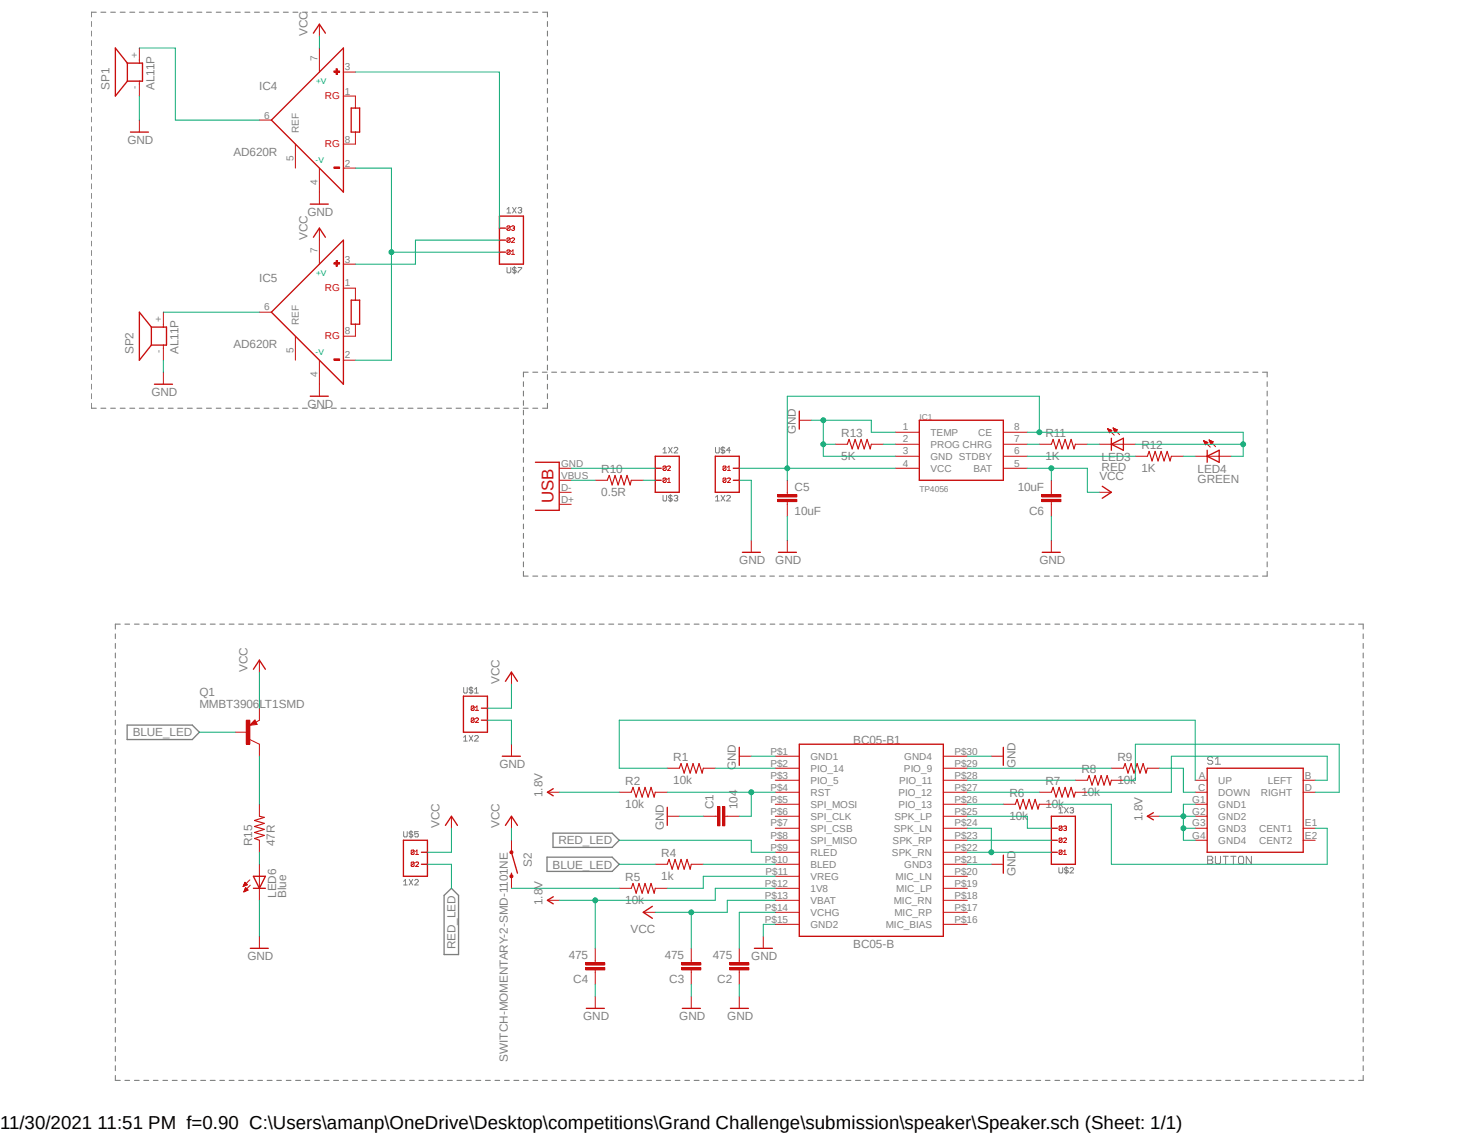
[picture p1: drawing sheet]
<svg xmlns="http://www.w3.org/2000/svg" width="279mm" height="216mm" viewBox="0 0 279 216" stroke-linecap="round" stroke-linejoin="round" font-family="sans-serif">
<path d="M17.4 0l244.6 205.7M262 0l-244.6 205.7" fill="none" stroke="#fff" stroke-width=".19"/>
<g fill="none" stroke="#808080" stroke-width=".21">
<path d="M17.4 4.1v.9M17.4 5.9v1M17.4 7.7v1M17.4 9.6v.9M17.4 11.4v.9M17.4 13.2v.9M17.4 15v1M17.4 16.8v1M17.4 18.7v.9M18.3 2.3h-.9v.9M19.2 2.3h1M21.1 2.3h.9"/>
<path d="M22.9 2.3h.9M24.7 2.3h1M26.5 2.3h1M28.4 2.3h.9M30.2 2.3h.9M32 2.3h1M33.9 2.3h.9M35.7 2.3h.9M37.5 2.3h.9M39.3 2.3h1M41.2 2.3h.9M43 2.3h.9"/>
<path d="M44.8 2.3h1M46.7 2.3h.9M48.5 2.3h.9M50.3 2.3h.9M52.2 2.3h.9M54 2.3h.9M55.8 2.3h.9M57.6 2.3h.9M59.4 2.3h1M61.3 2.3h.9M63.1 2.3h1M64.9 2.3h1"/>
<path d="M66.8 2.3h.9M68.6 2.3h.9M70.4 2.3h.9M72.3 2.3h.9M74.1 2.3h.9M75.9 2.3h.9M77.7 2.3h1M79.5 2.3h1M81.4 2.3h.9M83.2 2.3h1M85 2.3h1M86.9 2.3h.9"/>
<path d="M88.7 2.3h.9M90.5 2.3h.9M92.4 2.3h.9M94.2 2.3h.9M96 2.3h.9M97.8 2.3h1M99.7 2.3h.9M101.5 2.3h.9M103.3 2.3h1v.9M104.3 4.1v.9M104.3 5.9v1M104.3 7.7v1"/>
<path d="M104.3 9.6v.9M104.3 11.4v.9M104.3 13.2v.9M104.3 15v1M104.3 16.8v1M104.3 18.7v.9M17.4 20.5v.9M17.4 22.3v.9M17.4 24.1v.9M17.4 25.9v.9M17.4 27.7v1M17.4 29.5v1"/>
<path d="M17.4 31.4v.9M17.4 33.2v.9M17.4 35v.9M17.4 36.8v1M17.4 38.7v.9M104.3 20.5v.9M104.3 22.3v.9M104.3 24.1v.9M104.3 25.9v.9M104.3 27.7v1M104.3 29.5v1M104.3 31.4v.9"/>
<path d="M104.3 33.2v.9M104.3 35v.9M104.3 36.8v1M104.3 38.7v.9M17.4 40.5v.9M17.4 42.3v.9M17.4 44.1v.9M17.4 45.9v.9M17.4 47.7v.9M17.4 49.5v1M17.4 51.4v.9M17.4 53.2v.9"/>
<path d="M17.4 55v.9M17.4 56.8v.9M17.4 58.6v1M104.3 40.5v.9M104.3 42.3v.9M104.3 44.1v.9M104.3 45.9v.9M104.3 47.7v.9M104.3 49.5v1M104.3 51.4v.9M104.3 53.2v.9M104.3 55v.9"/>
<path d="M104.3 56.8v.9M104.3 58.6v1M17.4 60.5v.9M17.4 62.3v.9M17.4 64.1v.9M17.4 65.9v.9M17.4 67.7v.9M17.4 69.5v.9M17.4 71.3v1M17.4 73.2v.9M17.4 75v.9M17.4 76.8v.9h.9"/>
<path d="M19.2 77.7h1M21.1 77.7h.9M22.9 77.7h.9M24.7 77.7h1M26.5 77.7h1M28.4 77.7h.9M30.2 77.7h.9M32 77.7h1M33.9 77.7h.9M35.7 77.7h.9M37.5 77.7h.9M39.3 77.7h1"/>
<path d="M41.2 77.7h.9M43 77.7h.9M44.8 77.7h1M46.7 77.7h.9M48.5 77.7h.9M50.3 77.7h.9M52.2 77.7h.9M54 77.7h.9M55.8 77.7h.9M57.6 77.7h.9M59.4 77.7h1M61.3 77.7h.9"/>
<path d="M63.1 77.7h1M64.9 77.7h1M66.8 77.7h.9M68.6 77.7h.9M70.4 77.7h.9M72.3 77.7h.9M74.1 77.7h.9M75.9 77.7h.9M77.7 77.7h1M79.5 77.7h1M81.4 77.7h.9M83.2 77.7h1"/>
<path d="M85 77.7h1M86.9 77.7h.9M88.7 77.7h.9M90.5 77.7h.9M92.4 77.7h.9M94.2 77.7h.9M96 77.7h.9M97.8 77.7h1M99.7 77.7h.9M99.7 72.7v.9M99.7 74.5v.9M99.7 76.3v.9"/>
<path d="M99.7 78.1v.9M99.7 79.9v.9M100.6 70.9h-.9v.9M101.5 70.9h.9M101.5 77.7h.9M103.3 70.9h.9M104.3 60.5v.9M104.3 62.3v.9M104.3 64.1v.9M104.3 65.9v.9M104.3 67.7v.9M104.3 69.5v.9"/>
<path d="M104.3 71.3v1M104.3 73.2v.9M104.3 75v.9M104.3 76.8v.9h-1M105.1 70.9h.9M106.9 70.9h.9M108.7 70.9h.9M110.5 70.9h.9M112.3 70.9h.9M114.1 70.9h.9M115.9 70.9h.9M117.7 70.9h.9"/>
<path d="M119.5 70.9h.9M121.3 70.9h1M123.1 70.9h.9M124.9 70.9h1M126.7 70.9h.9M128.6 70.9h.9M130.3 70.9h1M132.2 70.9h.9M134 70.9h.9M135.8 70.9h.9M137.6 70.9h.9M139.4 70.9h.9"/>
<path d="M141.2 70.9h.9M143 70.9h.9M144.8 70.9h.9M146.6 70.9h.9M148.4 70.9h.9M150.2 70.9h.9M152 70.9h.9M153.8 70.9h.9M155.6 70.9h.9M157.4 70.9h.9M159.2 70.9h.9M161 70.9h.9"/>
<path d="M162.9 70.9h.8M164.6 70.9h1M166.5 70.9h.8M168.3 70.9h.9M170.1 70.9h.9M171.9 70.9h.9M173.7 70.9h.9M175.5 70.9h.9M177.3 70.9h.9M179.1 70.9h.9M180.9 70.9h.9M182.7 70.9h.9"/>
<path d="M184.5 70.9h.9M186.3 70.9h.9M188.1 70.9h.9M189.9 70.9h.9M191.7 70.9h.9M193.5 70.9h.9M195.3 70.9h1M197.1 70.9h.9M198.9 70.9h1M200.7 70.9h.9M202.6 70.9h.9M204.3 70.9h1"/>
<path d="M206.2 70.9h.9M208 70.9h.9M209.8 70.9h.9M211.6 70.9h.9M213.4 70.9h.9M215.2 70.9h.9M217 70.9h.9M218.8 70.9h.9M220.6 70.9h.9M222.4 70.9h.9M224.2 70.9h.9M226 70.9h.9"/>
<path d="M227.8 70.9h.9M229.6 70.9h.9M231.4 70.9h.9M233.2 70.9h.9M235 70.9h.9M236.9 70.9h.8M238.6 70.9h1M240.5 70.9h.8v.9M241.3 72.7v.9M241.3 74.5v.9M241.3 76.3v.9M241.3 78.1v.9"/>
<path d="M241.3 79.9v.9M99.7 81.7v.9M99.7 83.5v.9M99.7 85.3v.9M99.7 87.1v.9M99.7 88.9v.9M99.7 90.7v1M99.7 92.5v.9M99.7 94.4v.8M99.7 96.1v1M99.7 98v.8M99.7 99.8v.9"/>
<path d="M241.3 81.7v.9M241.3 83.5v.9M241.3 85.3v.9M241.3 87.1v.9M241.3 88.9v.9M241.3 90.7v1M241.3 92.5v.9M241.3 94.4v.8M241.3 96.1v1M241.3 98v.8M241.3 99.8v.9M22.9 118.8h-.9v1"/>
<path d="M23.8 118.8h.9M25.6 118.8h.9M27.4 118.8h.9M29.2 118.8h.9M31 118.8h.9M32.8 118.8h.9M34.6 118.8h.9M36.4 118.8h.9M38.2 118.8h1M40 118.8h1M41.9 118.8h.9M43.6 118.8h1"/>
<path d="M45.5 118.8h.9M47.3 118.8h.9M49.1 118.8h.9M50.9 118.8h.9M52.7 118.8h.9M54.5 118.8h.9M56.3 118.8h.9M58.1 118.8h.9M59.9 118.8h.9M61.7 118.8h1M63.5 118.8h1M65.4 118.8h.9"/>
<path d="M67.1 118.8h1M69 118.8h.9M70.8 118.8h.9M72.6 118.8h.9M74.4 118.8h.9M76.2 118.8h.9M78 118.8h.9M79.8 118.8h.9M81.6 118.8h.9M83.4 118.8h.9M85.2 118.8h.9M87 118.8h1"/>
<path d="M88.9 118.8h.8M90.6 118.8h1M92.5 118.8h.9M94.3 118.8h.9M96.1 118.8h.9M97.9 118.8h.9M99.7 118.8h.9M99.7 101.6v.9M99.7 103.4v.9M99.7 105.2v.9M99.7 107v.9M99.7 108.8v.9h.9"/>
<path d="M101.5 109.7h.9M101.5 118.8h.9M103.3 118.8h.9M103.3 109.7h.9M105.1 109.7h.9M105.1 118.8h.9M106.9 109.7h.9M106.9 118.8h.9M108.7 118.8h.9M108.7 109.7h.9M110.5 109.7h.9M110.5 118.8h1"/>
<path d="M112.3 109.7h.9M112.4 118.8h.8M114.1 118.8h1M114.1 109.7h.9M115.9 109.7h.9M116 118.8h.9M117.7 109.7h.9M117.8 118.8h.9M119.5 109.7h.9M119.6 118.8h.9M121.3 109.7h1M121.4 118.8h.9"/>
<path d="M123.1 109.7h.9M123.2 118.8h.9M124.9 109.7h1M125 118.8h.9M126.7 109.7h.9M126.8 118.8h.9M128.6 109.7h.9M128.6 118.8h.9M130.3 109.7h1M130.4 118.8h.9M132.2 109.7h.9M132.2 118.8h.9"/>
<path d="M134 109.7h.9M134 118.8h1M135.8 109.7h.9M135.8 118.8h.9M137.6 109.7h.9M137.6 118.8h1M139.4 109.7h.9M139.4 118.8h1M141.2 109.7h.9M141.3 118.8h.9M143 109.7h.9M143.1 118.8h.9"/>
<path d="M144.8 109.7h.9M144.9 118.8h.9M146.6 109.7h.9M146.7 118.8h.9M148.4 109.7h.9M148.5 118.8h.9M150.2 109.7h.9M150.3 118.8h.9M152 109.7h.9M152.1 118.8h.9M153.8 109.7h.9M153.9 118.8h.9"/>
<path d="M155.6 109.7h.9M155.7 118.8h.9M157.4 109.7h.9M157.5 118.8h.9M159.2 109.7h.9M159.3 118.8h.9M161 109.7h.9M161.1 118.8h1M162.9 109.7h.8M162.9 118.8h1M164.6 109.7h1M164.8 118.8h.9"/>
<path d="M166.5 109.7h.8M166.6 118.8h.9M168.3 109.7h.9M168.4 118.8h.9M170.1 109.7h.9M170.2 118.8h.9M171.9 109.7h.9M172 118.8h.9M173.7 109.7h.9M173.8 118.8h.9M175.5 109.7h.9M175.6 118.8h.9"/>
<path d="M177.3 109.7h.9M177.4 118.8h.9M179.1 109.7h.9M179.2 118.8h.9M180.9 109.7h.9M181 118.8h.9M182.7 109.7h.9M182.8 118.8h.9M184.5 109.7h.9M184.6 118.8h.9M186.3 109.7h.9M186.4 118.8h1"/>
<path d="M188.1 109.7h.9M188.3 118.8h.8M189.9 109.7h.9M190.1 118.8h.9M191.7 109.7h.9M191.9 118.8h.9M193.5 109.7h.9M193.7 118.8h.9M195.3 109.7h1M195.5 118.8h.9M197.1 109.7h.9M197.3 118.8h.9"/>
<path d="M198.9 109.7h1M199.1 118.8h.9M200.7 109.7h.9M200.9 118.8h.9M202.6 109.7h.9M202.7 118.8h.9M204.3 109.7h1M204.5 118.8h.9M206.2 109.7h.9M206.3 118.8h.9M208 109.7h.9M208.1 118.8h.9"/>
<path d="M209.8 109.7h.9M209.9 118.8h1M211.6 109.7h.9M211.8 118.8h.8M213.4 109.7h.9M213.6 118.8h.9M215.2 109.7h.9M215.3 118.8h1M217 109.7h.9M217.2 118.8h.9M218.8 109.7h.9M219 118.8h.9"/>
<path d="M220.6 109.7h.9M220.8 118.8h.9M222.4 109.7h.9M222.6 118.8h.9M224.2 109.7h.9M224.4 118.8h.9M226 109.7h.9M226.2 118.8h.9M227.8 109.7h.9M228 118.8h.9M229.6 109.7h.9M229.8 118.8h.9"/>
<path d="M231.4 109.7h.9M231.6 118.8h.9M233.2 109.7h.9M233.4 118.8h1M235 109.7h.9M235.2 118.8h.9M236.9 109.7h.8M237 118.8h1M238.6 109.7h1M238.8 118.8h1M240.7 118.8h.9M241.3 101.6v.9"/>
<path d="M241.3 103.4v.9M241.3 105.2v.9M241.3 107v.9M241.3 108.8v.9h-.8M242.5 118.8h.9M244.3 118.8h.9M246.1 118.8h.9M247.9 118.8h.9M249.7 118.8h.9M251.5 118.8h.9M253.3 118.8h.9M255.1 118.8h.9"/>
<path d="M256.9 118.8h1M258.7 118.8h.9v1M22 120.7v.9M22 122.5v.9M22 124.3v1M22 126.2v.9M22 128v.9M22 129.8v.9M22 131.7v.9M22 133.5v.9M22 135.3v.9M22 137.1v.9"/>
<path d="M22 138.9v1M259.6 120.7v.9M259.6 122.5v.9M259.6 124.3v1M259.6 126.2v.9M259.6 128v.9M259.6 129.8v.9M259.6 131.7v.9M259.6 133.5v.9M259.6 135.3v.9M259.6 137.1v.9M259.6 138.9v1"/>
<path d="M22 140.8v.9M22 142.6v1M22 144.4v1M22 146.3v.9M22 148.1v.9M22 149.9v.9M22 151.8v.9M22 153.6v.9M22 155.4v.9M22 157.2v1M22 159v1M259.6 140.8v.9"/>
<path d="M259.6 142.6v1M259.6 144.4v1M259.6 146.3v.9M259.6 148.1v.9M259.6 149.9v.9M259.6 151.8v.9M259.6 153.6v.9M259.6 155.4v.9M259.6 157.2v1M259.6 159v1M22 160.9v.9M22 162.7v1"/>
<path d="M22 164.5v1M22 166.4v.9M22 168.2v.9M22 170v.9M22 171.8v1M22 173.7v.9M22 175.5v.9M22 177.3v1M22 179.2v.9M259.6 160.9v.9M259.6 162.7v1M259.6 164.5v1"/>
<path d="M259.6 166.4v.9M259.6 168.2v.9M259.6 170v.9M259.6 171.8v1M259.6 173.7v.9M259.6 175.5v.9M259.6 177.3v1M259.6 179.2v.9M22 181v.9M22 182.8v.9M22 184.7v.9M22 186.5v.9"/>
<path d="M22 188.3v.9M22 190.1v1M22 191.9v1M22 193.8v.9M22 195.6v1M22 197.4v1M22 199.3v.9M259.6 181v.9M259.6 182.8v.9M259.6 184.7v.9M259.6 186.5v.9M259.6 188.3v.9"/>
<path d="M259.6 190.1v1M259.6 191.9v1M259.6 193.8v.9M259.6 195.6v1M259.6 197.4v1M259.6 199.3v.9M22 201.1v.9M22 202.9v.9M22 204.8v.9h.9M23.8 205.7h.9M25.6 205.7h.9M27.4 205.7h.9"/>
<path d="M29.2 205.7h.9M31 205.7h.9M32.8 205.7h.9M34.6 205.7h.9M36.4 205.7h.9M38.2 205.7h1M40 205.7h1M41.9 205.7h.9M43.6 205.7h1M45.5 205.7h.9M47.3 205.7h.9M49.1 205.7h.9"/>
<path d="M50.9 205.7h.9M52.7 205.7h.9M54.5 205.7h.9M56.3 205.7h.9M58.1 205.7h.9M59.9 205.7h.9M61.7 205.7h1M63.5 205.7h1M65.4 205.7h.9M67.1 205.7h1M69 205.7h.9M70.8 205.7h.9"/>
<path d="M72.6 205.7h.9M74.4 205.7h.9M76.2 205.7h.9M78 205.7h.9M79.8 205.7h.9M81.6 205.7h.9M83.4 205.7h.9M85.2 205.7h.9M87 205.7h1M88.9 205.7h.8M90.6 205.7h1M92.5 205.7h.9"/>
<path d="M94.3 205.7h.9M96.1 205.7h.9M97.9 205.7h.9M99.7 205.7h.9M101.5 205.7h.9M103.3 205.7h.9M105.1 205.7h.9M106.9 205.7h.9M108.7 205.7h.9M110.5 205.7h1M112.4 205.7h.8M114.1 205.7h1"/>
<path d="M116 205.7h.9M117.8 205.7h.9M119.6 205.7h.9M121.4 205.7h.9M123.2 205.7h.9M125 205.7h.9M126.8 205.7h.9M128.6 205.7h.9M130.4 205.7h.9M132.2 205.7h.9M134 205.7h1M135.8 205.7h.9"/>
<path d="M137.6 205.7h1M139.4 205.7h1M141.3 205.7h.9M143.1 205.7h.9M144.9 205.7h.9M146.7 205.7h.9M148.5 205.7h.9M150.3 205.7h.9M152.1 205.7h.9M153.9 205.7h.9M155.7 205.7h.9M157.5 205.7h.9"/>
<path d="M159.3 205.7h.9M161.1 205.7h1M162.9 205.7h1M164.8 205.7h.9M166.6 205.7h.9M168.4 205.7h.9M170.2 205.7h.9M172 205.7h.9M173.8 205.7h.9M175.6 205.7h.9M177.4 205.7h.9M179.2 205.7h.9"/>
<path d="M181 205.7h.9M182.8 205.7h.9M184.6 205.7h.9M186.4 205.7h1M188.3 205.7h.8M190.1 205.7h.9M191.9 205.7h.9M193.7 205.7h.9M195.5 205.7h.9M197.3 205.7h.9M199.1 205.7h.9M200.9 205.7h.9"/>
<path d="M202.7 205.7h.9M204.5 205.7h.9M206.3 205.7h.9M208.1 205.7h.9M209.9 205.7h1M211.8 205.7h.8M213.6 205.7h.9M215.3 205.7h1M217.2 205.7h.9M219 205.7h.9M220.8 205.7h.9M222.6 205.7h.9"/>
<path d="M224.4 205.7h.9M226.2 205.7h.9M228 205.7h.9M229.8 205.7h.9M231.6 205.7h.9M233.4 205.7h1M235.2 205.7h.9M237 205.7h1M238.8 205.7h1M240.7 205.7h.9M242.5 205.7h.9M244.3 205.7h.9"/>
<path d="M246.1 205.7h.9M247.9 205.7h.9M249.7 205.7h.9M251.5 205.7h.9M253.3 205.7h.9M255.1 205.7h.9M256.9 205.7h1M259.6 201.1v.9M259.6 202.9v.9M259.6 204.8v.9h-.9"/>
</g>
<g fill="none" stroke="#808080" stroke-width=".19">
<path d="M96.6 39.8l.3-.3v1.1M97.6 39.5l.7 1.1M98.3 39.5l-.7 1.1M98.7 39.7l.1-.2h.4l.2 .2-.2 .3M96.6 40.6h.7M96.6 50.9v.9l.1 .1h.4l.2-.1v-.9M98 50.7v1.5M98.3 51.1l-.2-.2h-.3l-.2 .2 .2 .3h.3l.2 .2-.2 .3h-.3l-.2-.1M98.7 50.9h.7l-.7 1M99 40h.2M99.2 40l.2 .2-.2 .4h-.4l-.1-.3M126.3 85.6l.3-.4v1"/>
<path d="M126.3 86.2h.7M126.3 94.3v.9l.1 .2h.4l.2-.2v-.9M127.3 85.2l.7 1M127.7 94.1v1.4M128 85.2l-.7 1M128 94.5l-.2-.2h-.3l-.2 .2 .2 .4h.3l.2 .1-.2 .4h-.3l-.2-.2M128.4 85.3l.2-.1h.3l.2 .1v.3l-.7 .6h.7M128.4 94.5l.2-.2h.3l.2 .2-.2 .4M128.7 94.9h.2M128.9 94.9l.2 .1-.2 .4h-.3l-.2-.2M136.3 85.2v.9l.1 .1h.4l.2-.1v-.9M136.3 94.7l.4-.4v1.1"/>
<path d="M136.3 95.4h.7M137.3 94.3l.7 1.1M137.7 85v1.4M138 85.3l-.1-.1h-.4l-.2 .1 .2 .4h.4l.1 .2-.1 .3h-.4l-.2-.1M138 94.3l-.7 1.1M138.4 94.5l.2-.2h.3l.2 .2v.2l-.7 .7h.7M139.1 85.7h-.7l.5-.5v1M88.3 130.9v.9l.2 .2h.3l.2-.2v-.9M89.7 130.7v1.4M90 131.1l-.1-.2h-.4l-.1 .2 .1 .3h.4l.1 .2-.1 .4h-.4l-.1-.2M90.4 132h.7M90.4 131.2l.4-.3v1.1"/>
<path d="M76.9 158.3v.9l.1 .1h.4l.2-.1v-.9M78.3 158.1v1.5M78.6 158.5l-.2-.2h-.3l-.2 .2 .2 .3h.3l.2 .2-.2 .3h-.3l-.2-.1M79.7 158.3h-.7v.5l.3-.1 .4 .1v.4l-.2 .1h-.3l-.2-.1M88.3 140.4l.3-.4v1.1M88.3 141.1h.7M89.4 140l.6 1.1M90 140l-.6 1.1M90.4 140.2l.2-.2h.3l.2 .2v.2l-.7 .7h.7M201.7 154.1l.3-.3v1M201.7 154.8h.7M202.7 153.8l.8 1"/>
<path d="M203.5 153.8l-.8 1M203.8 153.9l.2-.1h.3l.2 .1-.2 .4M204.1 154.3h.2M204.3 154.3l.2 .1-.2 .4h-.3l-.2-.2M231 144.3l-.3-.2h-.4l-.3 .2v.2l.3 .3h.4l.3 .2v.3l-.3 .2h-.4l-.3-.2M231.5 145.5h1M231.5 144.5l.4-.4v1.4M76.9 167.8l.3-.4v1.1M76.9 168.5h.7M77.9 167.4l.7 1.1M78.6 167.4l-.7 1.1M79 167.6l.2-.2h.3l.2 .4-.7 .7h.7"/>
<path d="M201.7 165.2v.8l.1 .2h.4l.2-.2v-.8M203.1 165v1.4M203.5 165.4l-.3-.2h-.3l-.2 .3 .2 .2h.3l.3 .3-.3 .2h-.3l-.2-.2M203.8 165.4l.2-.2h.3l.2 .2v.1l-.7 .7h.7M230 163h.7l.3 .3v.2l-.3 .2 .3 .3v.3l-.3 .2h-.7zM230 163.7h.7M231.5 163v1.3l.2 .2h.5l.3-.2v-1.3M233 163h.9M233.4 163v1.5M234.4 163h1M234.9 163v1.5M236.1 163h.5l.3 .3v1l-.3 .2h-.5l-.2-.2v-1z"/>
<path d="M238.3 163v1.5l-.9-1.5v1.5"/>
</g>
<path d="M24.2 138h12.4l1.4 1.4-1.4 1.4h-12.4zM105.3 158.6h11.3l1.3 1.4-1.3 1.3h-11.3zM84.6 170.5l1.4-1.4 1.3 1.4v11.2h-2.7zM104.2 163.2h12.4l1.3 1.3-1.3 1.4h-12.4z" fill="none" stroke="#808080" stroke-width=".25"/>
<g fill="none" stroke="#c90d0c" stroke-width=".19">
<path d="M90.3 134.6l-.1-.2h-.3l-.2 .2v.5M90.3 136.9l-.1-.2h-.3l-.2 .2v.5M90.3 134.6v.5l-.1 .2-.5-.2M90.3 136.9v.5l-.1 .1-.5-.1M90.3 134.6l-.6 .5M90.3 136.9l-.6 .5M90.6 135.3h.5M90.6 134.7l.2-.3v.9M90.6 136.9l.1-.2 .4 .2-.5 .6h.5M127.1 146.3h2.3M133.9 146.3h2.3M133.9 155.4h2.8"/>
<path d="M136.7 153.6h.4v3.6h-.4zM137.6 153.6h.4v3.6h-.4zM138 155.4h2.8M147.7 144h4.5M147.7 146.3h4.5M147.7 148.5h4.5M147.7 150.8h4.5M147.7 153.1h4.5M147.7 155.4h4.5M147.7 157.7h4.5M147.7 160h4.5M179.7 144h4.5"/>
<path d="M179.7 146.3h4.5M179.7 148.5h4.5M179.7 150.8h4.5M179.7 153.1h4.5M179.7 155.4h4.5M179.7 157.7h4.5M179.7 160h4.5M227.6 148.5h2.3M227.6 150.8h2.3M227.6 153.1h2.3M227.6 155.4h2.3M227.6 157.7h2.3"/>
<path d="M227.6 160h2.3M248.2 148.5h2.3M248.2 150.8h2.3M248.2 157.7h2.3M248.2 160h2.3M147.7 162.3h4.5M147.7 164.5h4.5M147.7 166.8h4.5M147.7 169.1h4.5M147.7 171.4h4.5M147.7 173.7h4.5M147.7 176h4.5"/>
<path d="M179.7 162.3h4.5M179.7 164.5h4.5M179.7 166.8h4.5M179.7 169.1h4.5M179.7 171.4h4.5M179.7 173.7h4.5M179.7 176h4.5"/>
</g>
<path d="M88.3 132.5h4.5v6.9h-4.5zM91.7 134.8h1.1M91.7 137.1h1.1M152.2 141.7h27.5v36.6h-27.5zM229.9 146.3h18.3v16h-18.3zM97.4 166.2v.6M97.4 162.3l1.2 3.9" fill="none" stroke="#c90d0c" stroke-width=".25"/>
<path d="M129.4 146.3l.3-.9 .6 1.8 .6-1.8 .5 1.8 .6-1.8 .6 1.8 .5-1.8 .6 1.8 .2-.9" fill="none" stroke="#c90d0c" stroke-width=".21"/>
<path d="M136.9 153.6v3.6M137.8 153.6v3.6" fill="none" stroke="#c90d0c" stroke-width=".42"/>
<circle cx="97.4" cy="162.3" r=".3" fill="#c90d0c"/>
<circle cx="97.4" cy="162.3" r=".3" fill="none" stroke="#c90d0c" stroke-width=".19"/>
<circle cx="97.4" cy="166.8" r=".3" fill="#c90d0c"/>
<g fill="none" stroke="#c90d0c" stroke-width=".19">
<path d="M106.5 96h2.3M106.5 93.7h2.3M106.5 91.4h2.3M106.5 89.2h2.3M113.4 91.4h2.3M120.2 91.4h2.3M126.9 88.9l-.2-.2-.4 .2v.5M126.9 91.1l-.2-.1-.4 .1v.6M126.9 88.9v.5l-.2 .2-.4-.2M126.9 91.1v.6l-.2 .2-.4-.2M126.9 91.1l-.6 .6M126.9 88.9l-.6 .5"/>
<path d="M127.1 91.9h.6M127.1 91.3l.3-.3v.9M127.1 88.9l.2-.2 .4 .2-.6 .7h.6M138.3 91.1l-.2-.1-.4 .1v.6M138.3 91.1v.6l-.2 .2h-.3l-.1-.2M138.3 88.9l-.2-.2-.4 .2v.5M138.3 88.9v.5l-.2 .2h-.3l-.1-.2M138.3 88.9l-.6 .5M138.3 91.1l-.6 .6M138.6 91.1l.1-.1 .4 .1-.5 .8h.5M138.6 89.6h.5M138.6 89l.3-.3v.9"/>
<path d="M148.1 95.1h3.7v.4h-3.7zM148.1 94.2h3.7v.4h-3.7zM149.9 91.4v2.7M149.9 95.5v2.8M152.2 80h2.3M159.1 84.6h2.3M165.9 84.6h2.3M170.5 89.2h4.6M170.5 82.3h4.6M170.5 84.6h4.6M170.5 86.9h4.6M191.1 89.2h4.6"/>
<path d="M191.1 82.3h4.6M191.1 84.6h4.6M191.1 86.9h4.6M198 84.6h2.2M198.4 94.2h3.7v.4h-3.7zM198.4 95.1h3.7v.4h-3.7zM200.2 91.4v2.7M200.2 95.5v2.8M204.8 84.6h2.3M209.4 93.7h2.3M209.4 84.6h6.8M210.9 81.6l1.3 1.2"/>
<path d="M210.9 81.6l.9 .4M210.9 81.6l.4 .8M211 81.7h.1M211 81.7h.3M211.1 81.9h.5M211.1 81.8h.4M211.1 82h.7M211.2 82.1h.4M211.2 82h.5M211.2 82.2h.3M211.2 82.3h.3M211.3 82.4h.1"/>
<path d="M211.3 82.3h.1M211.8 82l-.5 .4M212 81.5l1.2 1.3M212 81.5l.8 .3-.5 .5zM212 81.5h.1M212 81.7h.4M212 81.6h.2M212.1 81.7h.5M212.1 81.8h.6M212.2 82h.5M212.2 81.9h.5M212.2 82h.4"/>
<path d="M212.3 82.1h.2M212.3 82.3h.1M212.3 82.2h.1M216.2 86.9h2.3M223.1 86.9h2.3M227.6 86.9h6.9M229.2 83.9l1.3 1.2M229.2 83.9l.8 .3M229.2 83.9l.4 .8M229.3 83.9h.1M229.3 84.1h.4M229.3 84h.2"/>
<path d="M229.4 84.2h.5M229.4 84.2h.6M229.4 84.4h.5M229.4 84.3h.6M229.5 84.5h.3M229.5 84.5h.2M229.6 84.7h.1M230 84.2l-.4 .5M230.3 83.8l1.2 1.2M230.3 83.8l.8 .3-.5 .5zM230.3 83.8h.1M230.3 83.9h.4"/>
<path d="M230.3 83.9h.2M230.4 84h.4M230.4 84.1h.6M230.5 84.2h.5M230.5 84.3h.4M230.5 84.5h.2M230.5 84.4h.3M230.6 84.5h.1M143.1 102.9v2.3M149.9 102.9v2.3M200.2 102.9v2.3M48.6 137.1l.4 .8-1.4 .2z"/>
<path d="M49.4 137.1l-.7 .4M97.4 128v2.3M47.6 140.8l1.8 .9M49.4 153.1v2.3M49.4 160v2.3M97.4 141.7v2.3M97.4 155.4v2.3M97.4 160v2.3M104.3 150.8h2.2M117.9 150.8h2.3M124.8 150.8h2.3M127.1 155.4h2.3"/>
<path d="M140.8 144h2.3M188.8 144h2.3M191.1 153.1h2.3M198 150.8h2.2M198 153.1h2.2M202.3 157.4l-.2-.1-.4 .1v.6M202.3 159.7l-.2-.1-.4 .1v.6M202.3 157.4v.6l-.2 .1-.4-.1M202.3 159.7v.6l-.2 .1-.4-.1M202.3 159.7l-.6 .6M202.3 157.4l-.6 .6M202.6 159.7l.1-.1 .4 .1v.2l-.5 .5h.5"/>
<path d="M202.6 157.4l.4-.1 .1 .1-.1 .3M202.8 157.7h.2M203 157.7l.1 .1-.1 .3-.4-.1M204.8 150.8h2.3M204.8 148.5h2.3M211.7 148.5h2.3M211.7 146.3h2.3M218.5 146.3h2.3M218.5 155.4h2.3M46.3 168.7h.1M46.4 168.7h.2M46.4 168.6h.3"/>
<path d="M46.4 168.5h.5M46.4 168.4h.7M46.4 169.8h.1M46.5 168.4h.5M46.5 169.7h.2M46.5 168.3h.5M46.5 169.6h.4M46.5 169.5h.5M46.6 168.2h.3M46.6 168.1h.2M46.6 169.5h.6M46.6 169.4h.6"/>
<path d="M46.7 168l.4 .4-.8 .4zM46.7 168h.1M46.7 169.3h.4M46.7 169.2h.3M46.7 169.2h.2M46.7 169.1h.2M46.8 169l.4 .5-.8 .3zM46.8 169h.1M47.6 167.5l-1.3 1.3M47.7 168.5l-1.3 1.3M49.4 164.5v6.9M49.4 178.3v2.3"/>
<path d="M97.4 166.8v2.3M104.3 171.4h2.2M117.9 169.1h2.3M122.5 173.7h2.3M124.8 164.5h2.3M124.8 169.1h2.3M131.7 164.5h2.2M145.4 178.3v2.3M188.8 164.5h2.3M202.3 162l-.2-.2-.4 .2v.6M202.3 162v.6l-.2 .1-.4-.1M202.3 162l-.6 .6"/>
<path d="M202.6 162.7h.5M202.6 162.1l.2-.3v.9M111.5 183.3h3.7v.4h-3.7zM111.5 184.2h3.7v.5h-3.7zM113.4 180.6v2.7M113.4 184.7v2.7M113.4 189.7v2.3M129.8 183.3h3.7v.4h-3.7zM129.8 184.2h3.7v.5h-3.7zM131.7 180.6v2.7M131.7 184.7v2.7M131.7 189.7v2.3"/>
<path d="M139 183.3h3.6v.4h-3.6zM139 184.2h3.6v.5h-3.6zM140.8 180.6v2.7M140.8 184.7v2.7M140.8 189.7v2.3"/>
<circle cx="97.4" cy="166.8" r=".3"/>
</g>
<g fill="none" stroke="#c90d0c" stroke-width=".25">
<path d="M152.2 78.3v3.4M102 88h4.5v9.2h-4.5M124.8 91.4h1.1M124.8 86.9h4.6v6.8h-4.6zM124.8 89.2h1.1M136.2 86.9h4.6v6.8h-4.6zM139.7 91.4h1.1M139.7 89.2h1.1M175.1 80h16v11.4h-16zM209.9 92.6l1.8 1.1-1.8 1.2M211.7 84.6l2.3-1.2v2.3zM211.7 83.4v2.3"/>
<path d="M229.9 86.9l2.3-1.2v2.3zM229.9 85.7v2.3M141.4 105.2h3.4M148.3 105.2h3.4M198.5 105.2h3.4M48.5 137.7h-.4l.4-.2 .2 .3-.9 .1 .7-.7 .3 .6M96.3 129.7l1.1-1.7 1.2 1.7M95.7 144h3.4M96.3 157.1l1.1-1.7 1.2 1.7M105.4 150.2l-1.1 .6 1.1 .7M127.1 153.7v3.4M140.8 142.3v3.4"/>
<path d="M191.1 142.3v3.4M200.2 155.4h4.6v9.1h-4.6zM200.2 160h1.2M200.2 157.7h1.2M219.7 154.7l-1.2 .7 1.2 .7M48.3 166.8h2.2l-1.1 2.3zM48.3 169.1h2.2M105.4 170.7l-1.1 .7 1.1 .7M124.2 172.6l-1.7 1.1 1.7 1.1M191.1 162.8v3.4M200.2 162.3h1.2M47.7 180.6h3.4"/>
<path d="M111.7 192h3.4M130 192h3.4M139.1 192h3.4M143.7 180.6h3.4"/>
</g>
<path d="M115.7 91.4l.3-.9 .6 1.8 .5-1.8 .6 1.8 .6-1.8 .6 1.8 .5-1.8 .6 1.8 .2-.9M161.4 84.6l.3-.9 .6 1.8 .6-1.8 .5 1.8 .6-1.8 .6 1.8 .5-1.8 .6 1.8 .2-.9M200.2 84.6l.4-.9 .5 1.8 .6-1.8 .6 1.8 .6-1.8 .5 1.8 .6-1.8 .6 1.8 .2-.9M218.5 86.9l.4-1 .5 1.9 .6-1.9 .6 1.9 .5-1.9 .6 1.9 .6-1.9 .5 1.9 .3-.9M49.4 155.4l.9 .2-1.8 .6 1.8 .6-1.8 .6 1.8 .5-1.8 .6 1.8 .5-1.8 .6 .9 .4M120.2 150.8l.4-.9 .6 1.9 .5-1.9 .6 1.9 .6-1.9 .5 1.9 .6-1.9 .6 1.9 .2-1M193.4 153.1l.3-.9 .6 1.9 .6-1.9 .5 1.9 .6-1.9 .6 1.9 .5-1.9 .6 1.9 .3-1M200.2 150.8l.4-.9 .5 1.9 .6-1.9 .6 1.9 .6-1.9 .5 1.9 .6-1.9 .6 1.9 .2-1M207.1 148.5l.3-.8 .6 1.8 .6-1.8 .5 1.8 .6-1.8 .6 1.8 .6-1.8 .5 1.8 .3-1M214 146.3l.3-.9 .5 1.8 .6-1.8 .6 1.8 .6-1.8 .5 1.8 .6-1.8 .6 1.8 .2-.9M120.2 169.1l.4-.9 .6 1.9 .5-1.9 .6 1.9 .6-1.9 .5 1.9 .6-1.9 .6 1.9 .2-1M127.1 164.5l.3-.9 .6 1.9 .6-1.9 .6 1.9 .5-1.9 .6 1.9 .6-1.9 .5 1.9 .3-1" fill="none" stroke="#c90d0c" stroke-width=".21"/>
<path d="M148.1 95.3h3.7M148.1 94.4h3.7M198.4 95.3h3.7M198.4 94.4h3.7M111.5 183.5h3.7M111.5 184.4h3.7M129.8 183.5h3.7M129.8 184.4h3.7M139 183.5h3.6M139 184.4h3.6" fill="none" stroke="#c90d0c" stroke-width=".42"/>
<path d="M46.9 137.1h.7v4.6h-.7z" fill-rule="evenodd" fill="#c90d0c"/>
<g fill="none" stroke="#c90d0c" stroke-width=".19">
<path d="M26.5 9.1v2.9M26.5 15.5v2.8M26.5 22.9v2.2M31.1 59.4v2.9M97.2 43.1l-.2-.1-.4 .1v.6M97.2 45.4l-.2-.1-.4 .1v.6M97.2 47.7l-.2-.1-.4 .1v.6M97.2 43.1v.6l-.2 .2-.4-.2M97.2 45.4v.6l-.2 .1-.4-.1M97.2 47.7v.6l-.2 .1-.4-.1M97.2 47.7l-.6 .6M97.2 45.4l-.6 .6"/>
<path d="M97.2 43.1l-.6 .6M97.4 48.4h.6M97.4 47.9l.3-.3v.8M97.4 45.4l.2-.1 .4 .1v.2l-.6 .5h.6M97.4 43.1l.4-.1 .2 .1-.2 .3M97.7 43.4h.1M97.8 43.4l.2 .2-.2 .3-.4-.2M31.1 65.7v2.9M31.1 70.9v2.3M44.8 139.4h2.3M46.9 137.1h.7v4.6h-.7zM49.4 125.7v2.3"/>
<path d="M49.4 134.8v2.3M49.4 141.7v2.3M86 155.4v2.3M78.9 162l-.2-.2-.4 .2v.6M78.9 164.3l-.2-.2-.4 .2v.5M78.9 162v.6l-.2 .1-.4-.1M78.9 164.3v.5l-.2 .2-.4-.2M78.9 162l-.6 .6M78.9 164.3l-.6 .5M79.2 162.7h.5M79.2 162.1l.2-.3v.9M79.2 164.3l.1-.2 .4 .2v.1l-.5 .6h.5"/>
</g>
<g fill="none" stroke="#c90d0c" stroke-width=".25">
<path d="M24.3 12h2.8v3.5h-2.8M24.3 12v3.5M24.3 12l-2.3-2.9v9.2l2.3-2.8M65.4 9.1v27.5l-13.7-13.7zM24.8 25.1h3.5M95.1 41.1h4.6v9.2h-4.6zM95.1 48h1.2M95.1 45.7h1.2M95.1 43.4h1.2M28.8 62.3h2.9v3.4h-2.9M28.8 62.3v3.4M28.8 62.3l-2.3-2.9v9.2l2.3-2.9"/>
<path d="M29.4 73.2h3.5M48.3 127.4l1.1-1.7 1.1 1.7M76.8 160h4.6v6.8h-4.6zM84.8 157.1l1.2-1.7 1.1 1.7M80.3 162.3h1.1M80.3 164.5h1.1"/>
</g>
<path d="M64 13.1h.3v1.1h-.3z" fill-rule="evenodd" fill="#c90d0c"/>
<path d="M64 13.1h.3v1.1h-.3z" fill="none" stroke="#c90d0c" stroke-width=".19"/>
<path d="M63.6 13.5h1.1v.3h-1.1z" fill-rule="evenodd" fill="#c90d0c"/>
<path d="M63.6 13.5h1.1v.3h-1.1z" fill="none" stroke="#c90d0c" stroke-width=".19"/>
<path d="M63.6 31.8h1.1v.2h-1.1z" fill-rule="evenodd" fill="#c90d0c"/>
<path d="M60.8 9.1v4.6M65.4 13.7h2.3M65.4 18.3h2.3M49.4 22.9h2.3M56.3 27.4v4.6M60.8 32v4.6M63.6 31.8h1.1v.2h-1.1zM65.4 32h2.3M65.4 27.4h2.3" fill="none" stroke="#c90d0c" stroke-width=".19"/>
<path d="M65.4 45.7v27.5l-13.7-13.8z" fill="none" stroke="#c90d0c" stroke-width=".25"/>
<path d="M64 49.6h.3v1.1h-.3z" fill-rule="evenodd" fill="#c90d0c"/>
<path d="M64 49.6h.3v1.1h-.3z" fill="none" stroke="#c90d0c" stroke-width=".19"/>
<path d="M63.6 50h1.1v.3h-1.1z" fill-rule="evenodd" fill="#c90d0c"/>
<path d="M63.6 50h1.1v.3h-1.1z" fill="none" stroke="#c90d0c" stroke-width=".19"/>
<path d="M63.6 68.3h1.1v.3h-1.1z" fill-rule="evenodd" fill="#c90d0c"/>
<g fill="none" stroke="#c90d0c" stroke-width=".19">
<path d="M60.8 4.6v2.3M67.7 18.3v2.3M60.8 36.6v2.3M67.7 25.1v2.3M49.4 59.4h2.3M60.8 43.4v6.9M65.4 50.3h2.3M65.4 54.9h2.3v2.2M56.3 64v4.6M60.8 68.6v6.8M63.6 68.3h1.1v.3h-1.1zM65.4 68.6h2.3"/>
<path d="M67.7 61.7v2.3h-2.3"/>
</g>
<path d="M59.7 6.3l1.1-1.7 1.2 1.7M59.1 38.9h3.4M66.9 20.6h1.6v4.5h-1.6zM59.7 45.2l1.1-1.8 1.2 1.8M66.9 57.1h1.6v4.6h-1.6zM59.1 75.4h3.4" fill="none" stroke="#c90d0c" stroke-width=".25"/>
<g fill="none" stroke="#0dab76" stroke-width=".19">
<path d="M149.9 98.3v4.6M154.5 80h11.4v2.3h4.6M156.8 84.6v2.3h13.7M200.2 98.3v4.6M92.8 137.1h4.6v4.6M129.4 155.4h4.5M143.1 144h4.6M184.2 144h4.6M147.7 176h-2.3v2.3M184.2 164.5h4.6M113.4 187.4v2.3M131.7 187.4v2.3"/>
<path d="M140.8 187.4v2.3"/>
</g>
<circle cx="156.8" cy="80" r=".46" fill="#0dab76"/>
<g fill="none" stroke="#0dab76" stroke-width=".19">
<path d="M156.8 80v4.6h2.3"/>
<circle cx="156.8" cy="80" r=".46"/>
</g>
<circle cx="156.8" cy="84.6" r=".46" fill="#0dab76"/>
<g fill="none" stroke="#0dab76" stroke-width=".19">
<path d="M26.5 18.3v4.6M31.1 68.6v2.3M140.8 91.4h2.3v11.5M127.1 150.8h20.6M136.2 146.3h11.5M143.1 150.8v4.6h-2.3M49.4 171.4v6.9"/>
<circle cx="156.8" cy="84.6" r=".46"/>
</g>
<circle cx="143.1" cy="150.8" r=".46" fill="#0dab76"/>
<g fill="none" stroke="#0dab76" stroke-width=".19">
<path d="M38 139.4h6.8M106.5 150.8h11.4M117.9 160h25.2v2.3h4.6M81.4 164.5h4.6v4.6M113.4 171.4v9.2M117.9 164.5h6.9M133.9 164.5h13.8M147.7 169.1h-11.5v2.3h-29.7"/>
<circle cx="143.1" cy="150.8" r=".46"/>
</g>
<circle cx="113.4" cy="171.4" r=".46" fill="#0dab76"/>
<g fill="none" stroke="#0dab76" stroke-width=".19">
<path d="M225.4 157.7h2.2M227.6 153.1h-2.2v6.9h2.2"/>
<circle cx="113.4" cy="171.4" r=".46"/>
</g>
<circle cx="225.4" cy="157.7" r=".46" fill="#0dab76"/>
<g fill="none" stroke="#0dab76" stroke-width=".19">
<path d="M225.4 155.4h2.2"/>
<circle cx="225.4" cy="157.7" r=".46"/>
</g>
<circle cx="225.4" cy="155.4" r=".46" fill="#0dab76"/>
<g fill="none" stroke="#0dab76" stroke-width=".19">
<path d="M97.4 157.7v2.3M127.1 146.3h-9.2v-9.2h109.7v11.4M184.2 146.3h27.5M184.2 148.5h20.6M184.2 150.8h13.8M184.2 153.1h6.9M200.2 153.1h11.5v11.4h41.1v-6.8h-2.3M220.8 155.4h4.6M97.4 169.1h20.5M131.7 173.7v6.9M147.7 166.8h-13.8v2.3h-6.8M147.7 171.4h-9.2v2.3h-13.7"/>
<circle cx="225.4" cy="155.4" r=".46"/>
</g>
<circle cx="131.7" cy="173.7" r=".46" fill="#0dab76"/>
<g fill="none" stroke="#0dab76" stroke-width=".19">
<path d="M195.7 89.2h11.4v4.5M200.2 89.2v2.2M97.4 130.3v4.5h-4.6"/>
<circle cx="131.7" cy="173.7" r=".46"/>
</g>
<circle cx="200.2" cy="89.2" r=".46" fill="#0dab76"/>
<g fill="none" stroke="#0dab76" stroke-width=".19">
<path d="M60.8 6.9v2.2M207.1 93.7h2.3M49.4 128v6.8M86 157.7v4.6h-4.6M184.2 157.7h4.6v4.6M147.7 173.7h-6.9v6.9M184.2 162.3h16"/>
<circle cx="200.2" cy="89.2" r=".46"/>
</g>
<circle cx="188.8" cy="162.3" r=".46" fill="#0dab76"/>
<g fill="none" stroke="#0dab76" stroke-width=".19">
<path d="M108.8 91.4h4.6M170.5 89.2h-20.6v2.2M184.2 155.4h11.5v2.3h4.5M184.2 160h16"/>
<circle cx="188.8" cy="162.3" r=".46"/>
</g>
<circle cx="149.9" cy="89.2" r=".46" fill="#0dab76"/>
<g fill="none" stroke="#0dab76" stroke-width=".19">
<path d="M195.7 82.3h41.1v4.6h-2.3M198 82.3v-6.9h-48.1v13.8M216.2 84.6h20.6"/>
<circle cx="149.9" cy="89.2" r=".46"/>
</g>
<circle cx="198" cy="82.3" r=".46" fill="#0dab76"/>
<circle cx="198" cy="82.3" r=".46" fill="none" stroke="#0dab76" stroke-width=".19"/>
<circle cx="236.8" cy="84.6" r=".46" fill="#0dab76"/>
<g fill="none" stroke="#0dab76" stroke-width=".19">
<path d="M26.5 9.1h6.9v13.8h16M67.7 13.7h27.4v29.7M67.7 32h6.8v36.6h-6.8M31.1 59.4h18.3M74.5 48h20.6M95.1 45.7h-16v4.6h-11.4M108.8 89.2h16M122.5 91.4h2.3M140.8 89.2h9.1M168.2 84.6h2.3M195.7 84.6h2.3M195.7 86.9h20.5"/>
<path d="M207.1 84.6h2.3M225.4 86.9h2.2M49.4 144v9.1M214 148.5h2.2v-6.8h38.9v9.1h-4.6M220.8 146.3h4.6v4.5h2.2M250.5 148.5h2.3v-4.5h-29.7v6.8h-16M49.4 162.3v2.2"/>
<circle cx="236.8" cy="84.6" r=".46"/>
</g>
<circle cx="74.5" cy="48" r=".46" fill="#0dab76"/>
<circle cx="74.5" cy="48" r=".46" fill="none" stroke="#0dab76" stroke-width=".19"/>
<text font-size="3.6" x="0" y="214.9">11/30/2021 11:51 PM f=0.90 C:\Users\amanp\OneDrive\Desktop\competitions\Grand Challenge\submission\speaker\Speaker.sch (Sheet: 1/1)</text>
<text font-size="3.2" fill="#c90d0c" x="105.4" y="95.8" transform="rotate(-90 105.4 95.8)">USB</text>
<g font-size="2.2" fill="#808080">
<text x="58.5" y="6.9" transform="rotate(-90 58.5 6.9)">VCC</text>
<text x="20.8" y="17.1" transform="rotate(-90 20.8 17.1)">SP1</text>
<text x="29.4" y="17.1" transform="rotate(-90 29.4 17.1)">AL11P</text>
<text x="49.4" y="17.1">IC4</text>
<text x="24.3" y="27.4">GND</text>
<text x="44.5" y="29.7">AD620R</text>
<text x="58.5" y="41.1">GND</text>
<text x="58.5" y="45.7" transform="rotate(-90 58.5 45.7)">VCC</text>
<text x="49.4" y="53.7">IC5</text>
<text x="25.4" y="67.4" transform="rotate(-90 25.4 67.4)">SP2</text>
<text x="34" y="67.4" transform="rotate(-90 34 67.4)">AL11P</text>
<text x="44.5" y="66.3">AD620R</text>
<text x="28.8" y="75.4">GND</text>
<text x="58.5" y="77.7">GND</text>
<text x="151.6" y="82.7" transform="rotate(-90 151.6 82.7)">GND</text>
<text x="160.2" y="83.2">R13</text>
<text x="199.1" y="83.2">R11</text>
<text x="160.2" y="87.5">5K</text>
<text x="199.1" y="87.5">1K</text>
<text x="209.8" y="89.7">RED</text>
<text x="209.8" y="87.8">LED3</text>
<text x="217.4" y="89.8">1K</text>
<text x="217.4" y="85.5">R12</text>
<text x="114.5" y="94.4">0.5R</text>
<text x="114.5" y="90.1">R10</text>
<text x="151.3" y="93.4">C5</text>
<text x="193.8" y="93.4">10uF</text>
<text x="209.4" y="91.4">VCC</text>
<text x="228.1" y="92">GREEN</text>
<text x="228.1" y="90">LED4</text>
<text x="151.3" y="98">10uF</text>
<text x="196" y="98">C6</text>
<text x="140.8" y="107.4">GND</text>
<text x="147.7" y="107.4">GND</text>
<text x="198" y="107.4">GND</text>
<text x="47.1" y="128" transform="rotate(-90 47.1 128)">VCC</text>
<text x="95.1" y="130.3" transform="rotate(-90 95.1 130.3)">VCC</text>
<text x="38" y="134.8">MMBT3906LT1SMD</text>
<text x="38" y="132.5">Q1</text>
<text x="25.3" y="140.2">BLUE_LED</text>
<text x="162.5" y="141.7">BC05-B1</text>
<text x="95.1" y="146.3">GND</text>
<text x="119.1" y="149.5">R2</text>
<text x="128.2" y="149.2">10k</text>
<text x="128.2" y="144.9">R1</text>
<text x="140.1" y="146.6" transform="rotate(-90 140.1 146.6)">GND</text>
<text x="193.4" y="146.3" transform="rotate(-90 193.4 146.3)">GND</text>
<text x="199.1" y="149.5">R7</text>
<text x="206" y="147.2">R8</text>
<text x="212.8" y="149.2">10k</text>
<text x="212.8" y="144.9">R9</text>
<text x="103.3" y="151.8" transform="rotate(-90 103.3 151.8)">1.8V</text>
<text x="119.1" y="153.8">10k</text>
<text x="135.9" y="154.1" transform="rotate(-90 135.9 154.1)">C1</text>
<text x="140.5" y="154.1" transform="rotate(-90 140.5 154.1)">104</text>
<text x="192.2" y="151.8">R6</text>
<text x="199.1" y="153.8">10k</text>
<text x="206" y="151.5">10k</text>
<text x="48" y="161.1" transform="rotate(-90 48 161.1)">R15</text>
<text x="52.4" y="161.1" transform="rotate(-90 52.4 161.1)">47R</text>
<text x="83.7" y="157.7" transform="rotate(-90 83.7 157.7)">VCC</text>
<text x="95.1" y="157.7" transform="rotate(-90 95.1 157.7)">VCC</text>
<text x="106.3" y="160.8">RED_LED</text>
<text x="126.4" y="158.1" transform="rotate(-90 126.4 158.1)">GND</text>
<text x="192.2" y="156.1">10k</text>
<text x="217.6" y="156.3" transform="rotate(-90 217.6 156.3)">1.8V</text>
<text x="101.3" y="165" transform="rotate(-90 101.3 165)">S2</text>
<text x="105.2" y="165.4">BLUE_LED</text>
<text x="119.1" y="167.8">R5</text>
<text x="125.9" y="167.5">1k</text>
<text x="125.9" y="163.2">R4</text>
<text x="193.4" y="166.8" transform="rotate(-90 193.4 166.8)">GND</text>
<text x="52.6" y="170.9" transform="rotate(-90 52.6 170.9)">LED6</text>
<text x="54.5" y="170.9" transform="rotate(-90 54.5 170.9)">Blue</text>
<text x="103.3" y="172.3" transform="rotate(-90 103.3 172.3)">1.8V</text>
<text x="119.1" y="172.1">10k</text>
<text x="120.1" y="177.6">VCC</text>
<text x="47.1" y="182.8">GND</text>
<text x="86.8" y="180.7" transform="rotate(-90 86.8 180.7)">RED_LED</text>
<text x="108.3" y="182.5">475</text>
<text x="126.6" y="182.5">475</text>
<text x="135.8" y="182.5">475</text>
<text x="143.1" y="182.8">GND</text>
<text x="162.5" y="180.6">BC05-B</text>
<text x="109.2" y="187.1">C4</text>
<text x="127.5" y="187.1">C3</text>
<text x="136.6" y="187.1">C2</text>
<text x="111.1" y="194.3">GND</text>
<text x="129.4" y="194.3">GND</text>
<text x="138.5" y="194.3">GND</text>
<text x="96.7" y="202.2" transform="rotate(-90 96.7 202.2)">SWITCH-MOMENTARY-2-SMD-1101NE</text>
</g>
<g font-size="1.9" fill="#808080">
<text x="26.2" y="11.1" transform="rotate(-90 26.2 11.1)">+</text>
<text x="60.5" y="11.6" transform="rotate(-90 60.5 11.6)">7</text>
<text x="26.2" y="17" transform="rotate(-90 26.2 17)">-</text>
<text x="65.7" y="13.4">3</text>
<text x="65.7" y="18">1</text>
<text x="50.3" y="22.6">6</text>
<text x="56.9" y="25.4" transform="rotate(-90 56.9 25.4)">REF</text>
<text x="65.7" y="27.1">8</text>
<text x="55.9" y="30.6" transform="rotate(-90 55.9 30.6)">5</text>
<text x="60.5" y="35.2" transform="rotate(-90 60.5 35.2)">4</text>
<text x="65.7" y="31.7">2</text>
<text x="60.5" y="48.2" transform="rotate(-90 60.5 48.2)">7</text>
<text x="65.7" y="50">3</text>
<text x="50.3" y="59.1">6</text>
<text x="65.7" y="54.5">1</text>
<text x="30.8" y="61.4" transform="rotate(-90 30.8 61.4)">+</text>
<text x="56.9" y="61.9" transform="rotate(-90 56.9 61.9)">REF</text>
<text x="65.7" y="63.7">8</text>
<text x="30.8" y="67.2" transform="rotate(-90 30.8 67.2)">-</text>
<text x="55.9" y="67.2" transform="rotate(-90 55.9 67.2)">5</text>
<text x="60.5" y="71.8" transform="rotate(-90 60.5 71.8)">4</text>
<text x="65.7" y="68.2">2</text>
<text x="171.9" y="82">1</text>
<text x="177.2" y="83">TEMP</text>
<text x="186.3" y="83">CE</text>
<text x="193.2" y="82">8</text>
<text x="106.9" y="88.8">GND</text>
<text x="171.9" y="84.2">2</text>
<text x="171.9" y="86.5">3</text>
<text x="171.9" y="88.8">4</text>
<text x="177.2" y="85.3">PROG CHRG</text>
<text x="177.2" y="87.5">GND STDBY</text>
<text x="177.2" y="89.8">VCC</text>
<text x="185.4" y="89.8">BAT</text>
<text x="193.2" y="88.8">5</text>
<text x="193.2" y="86.5">6</text>
<text x="193.2" y="84.2">7</text>
<text x="106.9" y="95.7">D+</text>
<text x="106.9" y="93.4">D-</text>
<text x="106.9" y="91.1">VBUS</text>
<text x="146.7" y="143.7">P$1</text>
<text x="181.8" y="143.7">P$30</text>
<text x="146.7" y="146">P$2</text>
<text x="146.7" y="148.3">P$3</text>
<text x="154.3" y="144.7">GND1</text>
<text x="154.3" y="146.9">PIO_14</text>
<text x="154.3" y="149.2">PIO_5</text>
<text x="171.2" y="149.2">PIO_11</text>
<text x="172.2" y="146.9">PIO_9</text>
<text x="172.2" y="144.7">GND4</text>
<text x="181.8" y="148.3">P$28</text>
<text x="181.8" y="146">P$29</text>
<text x="228.3" y="148.3">A</text>
<text x="232" y="149.2">UP</text>
<text x="241.5" y="149.2">LEFT</text>
<text x="248.5" y="148.3">B</text>
<text x="146.7" y="150.5">P$4</text>
<text x="146.7" y="152.8">P$5</text>
<text x="146.7" y="155.1">P$6</text>
<text x="154.3" y="151.5">RST</text>
<text x="154.3" y="153.8">SPI_MOSI</text>
<text x="171.1" y="153.8">PIO_13</text>
<text x="171.1" y="151.5">PIO_12</text>
<text x="181.8" y="155.1">P$25</text>
<text x="181.8" y="152.8">P$26</text>
<text x="181.8" y="150.5">P$27</text>
<text x="227.1" y="152.8">G1</text>
<text x="227.1" y="155.1">G2</text>
<text x="228.2" y="150.5">C</text>
<text x="232" y="151.5">DOWN</text>
<text x="232" y="153.8">GND1</text>
<text x="240.2" y="151.5">RIGHT</text>
<text x="248.5" y="150.5">D</text>
<text x="146.7" y="157.4">P$7</text>
<text x="146.7" y="159.6">P$8</text>
<text x="146.7" y="161.9">P$9</text>
<text x="154.3" y="156.1">SPI_CLK</text>
<text x="154.3" y="158.4">SPI_CSB</text>
<text x="154.3" y="160.7">SPI_MISO</text>
<text x="170" y="160.7">SPK_RP</text>
<text x="170.2" y="158.4">SPK_LN</text>
<text x="170.4" y="156.1">SPK_LP</text>
<text x="181.8" y="161.9">P$22</text>
<text x="181.8" y="159.6">P$23</text>
<text x="181.8" y="157.4">P$24</text>
<text x="227.1" y="157.4">G3</text>
<text x="227.1" y="159.6">G4</text>
<text x="232" y="156.1">GND2</text>
<text x="232" y="158.4">GND3</text>
<text x="232" y="160.7">GND4</text>
<text x="239.8" y="158.4">CENT1</text>
<text x="239.8" y="160.7">CENT2</text>
<text x="248.5" y="157.4">E1</text>
<text x="248.5" y="159.6">E2</text>
<text x="145.7" y="164.2">P$10</text>
<text x="145.8" y="166.5">P$11</text>
<text x="154.3" y="162.9">RLED</text>
<text x="154.3" y="165.2">BLED</text>
<text x="154.3" y="167.5">VREG</text>
<text x="169.9" y="162.9">SPK_RN</text>
<text x="170.6" y="167.5">MIC_LN</text>
<text x="172.2" y="165.2">GND3</text>
<text x="181.8" y="166.5">P$20</text>
<text x="181.8" y="164.2">P$21</text>
<text x="145.7" y="168.8">P$12</text>
<text x="145.7" y="171.1">P$13</text>
<text x="145.7" y="173.4">P$14</text>
<text x="154.3" y="169.8">1V8</text>
<text x="154.3" y="172.1">VBAT</text>
<text x="170.2" y="172.1">MIC_RN</text>
<text x="170.7" y="169.8">MIC_LP</text>
<text x="181.8" y="173.4">P$17</text>
<text x="181.8" y="171.1">P$18</text>
<text x="181.8" y="168.8">P$19</text>
<text x="145.7" y="175.6">P$15</text>
<text x="154.3" y="174.4">VCHG</text>
<text x="154.3" y="176.7">GND2</text>
<text x="168.7" y="176.7">MIC_BIAS</text>
<text x="170.4" y="174.4">MIC_RP</text>
<text x="181.8" y="175.6">P$16</text>
</g>
<g font-size="1.9" fill="#c90d0c">
<text x="61.9" y="18.8">RG</text>
<text x="61.9" y="27.9">RG</text>
<text x="61.9" y="55.3">RG</text>
<text x="61.9" y="64.5">RG</text>
</g>
<g font-size="1.6" fill="#0dab76">
<text x="60.2" y="16">+V</text>
<text x="60.1" y="31.1">-V</text>
<text x="60.2" y="52.6">+V</text>
<text x="60.1" y="67.6">-V</text>
</g>
<g font-size="1.6" fill="#808080">
<text x="175.1" y="80">IC1</text>
<text x="175.1" y="93.7">TP4056</text>
</g>
</svg>
